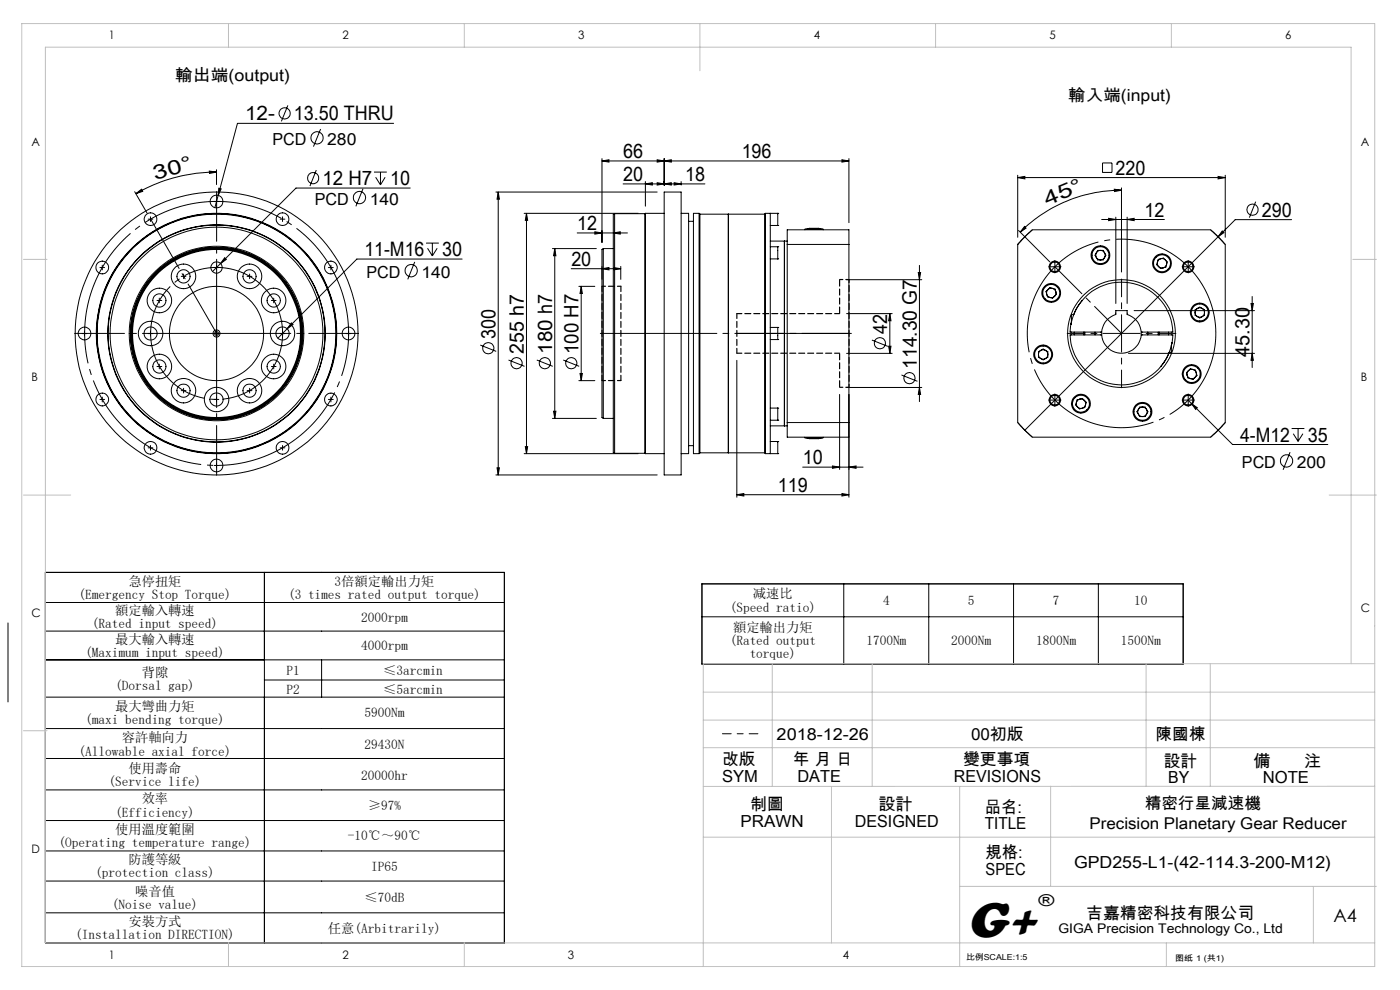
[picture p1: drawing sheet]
<svg xmlns="http://www.w3.org/2000/svg" width="297mm" height="210mm" viewBox="0 0 297 210" stroke-linecap="round" stroke-linejoin="round" font-family="sans-serif">
<g fill="none" stroke="#000" stroke-width=".21">
<path d="M44.4 36.3l1.5 .2-1.5 .3zM45.9 36.5a34.3 34.3 0 0 0-17.1 4.6M45.9 36v3.1M46.4 39.9l.5 .2-.6 1.3zM61.1 22.4l-1.4 3.3M67.1 36.1l-1.3 3.4M68 27.4l-1.5 3.7M79.3 36.5h2.8M79.7 37.6l1 1.6M80.7 36.5v2.7M81.7 37.6l-1 1.6M83.5 26.2h-33.1l-4.1 15.2"/>
<path d="M87 39.9h-24.2l-17.7 17.7M127.7 34.1l1.5-.2v.5zM127.7 33.6v17.8M127.7 34.1h52.4M132.2 39h17.3M136.9 39l1.5-.2v.5zM136.9 38.5v5.2M139.4 33.9l1.5 .2-1.5 .3zM139.4 38.8l1.5 .2-1.5 .3zM140.9 34.1l1.5-.2v.5zM140.9 39l1.5-.2v.5zM140.9 33.6v5.7"/>
<path d="M143 38.8l1.5 .2-1.5 .3zM144.5 38.5v.8M178.6 33.9l1.5 .2-1.5 .3zM180.1 33.6v13.6M215.9 37.7l1.5-.3v.6zM215.9 37.2v13.1M215.9 37.7h44M233.9 34.6h2v2h-2zM237.9 39.9v17.8M258.4 37.4l1.5 .3-1.5 .3zM259.9 37.2v13.1M21.2 56.8h1"/>
<path d="M21.7 56.3v.9M28.6 40.7l2.6 4.5M28.8 41.1l1.2-1 .3 .5zM31.4 46.5h1M31.9 46v1M38.5 58.6h.9M38.9 58.1v1M45.4 56.8h1M45.4 42.7h1M45.9 42.3v.9M45.9 56.3v.9M46.3 41.4l-.7 2.7"/>
<path d="M47.7 54.7l.3 .3-1.2 .9zM52.4 58.6h1M53 58.1v1M59.4 46.5h1M59.9 46v1M69.7 56.8h1M70.2 56.3v.9M77 40l-1.5 3.8M88 55.6l-1.5 3.7M90.4 51.6h2.7M90.7 52.7l1 1.6M91.7 51.6v2.7"/>
<path d="M92.7 52.7l-1 1.6M98 55h-22.3l-14.8 14.7M105.2 40.7h34.2M105.7 40.7l.2 1.6h-.5zM105.7 40.7v60M111.2 45.3h24.2M111.7 45.3l.2 1.4h-.5zM111.7 45.3v50.9M117.2 52.7h9.3M117.7 52.7l.2 1.5h-.5zM117.7 52.7v36.1M121.2 57h10.5"/>
<path d="M122.4 49.4h10.7M126.2 49.2l1.5 .2-1.5 .3zM127.7 57l1.5-.2v.4zM127.7 56.5v2.8M128 52.7v36.1M128 52.7l-.3 .2v35.7l.3 .2M128 52.7h2.1M130.1 49.4l1.5-.2v.5zM130.2 56.8l1.5 .2-1.5 .2zM130.4 45.3v50.9M130.4 45.3l-.3 .1v50.7l.3 .1M130.4 45.3h6.4"/>
<path d="M131.7 56.5v2.8M136.8 45.3v50.9M136.9 45.3v50.9M136.9 45.3h4M136.9 45.3h-.1M140.9 40.7h3.6v60h-3.6zM144.5 45.3h1.6v50.9h-1.6M146.1 46.9h1M148.3 45.3v50.9M148.3 45.3h-1.2v50.9h1.2M148.3 45.3l.2 .1M148.5 45.4v50.7"/>
<path d="M148.5 45.4h13.7M154.5 45.4v50.7M162.2 45.4v50.7M162.4 45.3v50.9M162.4 45.3h2.6M162.4 45.3l-.2 .1M163.4 45.3v50.9M163.4 54.9h1.6M163.4 47.8h1.6M163.4 51.1h3.6M163.4 52.3h1.6M165 47.8h.1"/>
<path d="M165 45.3h.1M165 54.9h.1M165 52.3h.1M165 45.3v2.5M165 52.3v2.6M166.4 51.1v39.2zM167 51.8v-3.1h13.1v3.1M167 51.8h13.1M167 51.8v37.8M170.7 48.6l1-.2h2l.9 .2M170.7 48.6h3.9M170.7 48.6v.1"/>
<path d="M174.6 48.6v.1M179.6 59.3h15.9M180.1 51.8v53.7M194.8 57.8h.5l-.2 1.5zM195.1 56.3v28.9M216.1 48.9l6.6 6.7M216.6 51l2.4-2.3h37.8l.5 .4 2.6 2.7v37.8l-.7 .9-2.4 2.2h-37.8l-1.4-1.2-1.7-1.9v-37.8zM217.3 48l.4 .4-1.3 .8zM219 48.7l-3.1 3.1M223.7 56.6h.2M223.8 56.5v.2M232.9 53.1h1.1l.6 1-.6 1h-1.1l-.6-1z"/>
<path d="M233.7 46.6h13.3M235.2 46.3l1.5 .3-1.5 .2zM236.4 40.1l1.5 .2-1.5 .3zM236.7 46.1v18.3M237.9 40.3a30.5 30.5 0 0 0-21.5 8.9M239.1 46.6l1.5-.3v.5zM239.1 46.1v18.3M245.7 55l1.1-.3 .8 .9-.3 1-1.1 .4-.8-.8zM252 56.6h.2M252.1 56.5v.2M256.8 48.7l1.6 1.5M258.4 50.2l-41 41.1"/>
<path d="M258.4 50.2l1.5 1.6M259.3 49l.3 .3-1.2 .9zM266.4 42.8l-1.4 3.4M274 46.6h-12l-3.6 3.6M17.4 70.8h1.1M17.9 70.2v1.1M31.4 70.8h1M31.9 70.2v1.1M33.3 63.7h1M33.3 77.7h1M33.8 63.2v1M33.8 77.2v1"/>
<path d="M45.4 70.8h1M45.9 70.2v1.1M57.6 63.7h1M57.6 77.7h1M58.1 63.2v1M58.1 77.2v1M59.4 70.8h1M59.9 70.2v1.1M60.9 69.7l-2 2M61.8 68.5l.4 .4-1.3 .8zM73.4 70.8h1M73.9 70.2v1.1"/>
<path d="M101.9 73.2l3.4 1.3M107.9 76.4l3.4 1.3M113.9 76.4l3.4 1.3M119.5 76.4l3.4 1.3M122.8 60.7h3.4M123 79.2h.5l-.2 1.5zM123.3 60.7v20M123.3 60.7l.2 1.6h-.5zM156.3 76.4v29.1M163.4 69.5h1.6M163.4 72h1.6M165 69.5h.1"/>
<path d="M165 72h.1M165 69.5v2.5M179.6 75h9.7M179.6 66.5h9.7M185 72.1l3.3 1.4M188.5 73.4h.5l-.2 1.6zM188.8 66.5l.2 1.5h-.5zM188.8 66.5v8.5M191.2 79.5l3.4 1.4M220.3 74.6l1-.6 1 .6v1.2l-1 .5-1-.5zM222.7 61l1.1 .3 .3 1.1-.8 .8-1.1-.2-.3-1.2zM227.2 68.7l-.2 1.7h6.7"/>
<path d="M227.2 68.7h.1M227.3 68.2l-.1 .5M227.9 70.4v.6M228.9 64.6a11 11 0 0 0-1.7 4.1M228.9 64.6l-1.1 2.1-.5 .1v1.5M229.5 63.8l-.6 .8M229.5 63.8a10.9 10.9 0 0 1 12-3.4 10.9 10.9 0 0 1 7.3 10h-6.7M229.9 70.4v.6M230.1 70.4v.6M232.3 70.4v.6M233.7 70.4a4.4 4.4 0 0 1 3-3.8v-.7h2.4v.7a4.6 4.6 0 0 1 3 3.8M233.7 71h-6.6a10.4 10.4 0 0 0 5.7 9.4 10.9 10.9 0 0 0 15.8-7.7"/>
<path d="M233.7 71a4.2 4.2 0 0 0 4.2 3.9 4.2 4.2 0 0 0 4.2-3.9M233.7 70.4v.6M237.8 70.8h.2M237.9 70.7v.1M239.4 75h26.7M240.6 65.9h25.5M242.1 71h6.6a.95 .95 0 0 1 0 1.1l-.1 .6M242.1 70.4v.6M243.5 70.4v.6M245.7 70.4v.6M245.9 70.4v.6M247.9 70.4v.6"/>
<path d="M248.5 74.7h.1M248.5 74.7h-.5l-.8 1.7-.9 1.3M248.5 73.2v1.5M248.6 72.7l-.1 .6M252.5 78.2l1.1 .3 .3 1.1-.8 .9-1.1-.4-.3-1.1zM253.5 65.7l1-.6 1 .6v1.2l-1 .5-1-.5zM265.4 64.4h.5l-.3 1.5zM265.6 75l.3 1.4h-.5zM265.6 62.9v15.1M21.2 84.7h1M21.7 84.2v1.1M31.4 95h1"/>
<path d="M31.9 94.5v1M38.5 82.9h.9M38.9 82.4v1M45.4 84.7h1M45.4 98.7h1M45.9 84.2v1.1M45.9 98.2v1M52.4 82.9h1M53 82.4v1M59.4 95h1M59.9 94.5v1M69.7 84.7h1"/>
<path d="M70.2 84.2v1.1M105.4 99.2h.5l-.2 1.5zM111.2 96.2h24.2M111.4 94.7h.5l-.2 1.5zM117.2 88.8h9.3M117.4 87.2h.5l-.2 1.6zM122.8 80.7h3.4M128 88.8h2.1M130.4 96.2h6.4M136.8 96.2h.1M136.9 96.2h4M146.1 94.5h1"/>
<path d="M148.5 96.1l-.2 .1M148.5 96.1h13.7M162.2 96.1l.2 .1M162.4 96.2h2.6M163.4 90.3h3.6M163.4 93.7h1.6M163.4 86.6h1.6M163.4 89.1h1.6M165 96.2h.1M165 93.7h.1M165 86.6h.1M165 89.1h.1"/>
<path d="M165 93.7v2.5M165 86.6v2.5M167 89.6h13.1v3.1h-13.1zM170.3 99.1h12.8M170.7 92.8l1 .3h2l.9-.3M170.7 92.8h3.9M170.7 92.7v.1M174.6 92.7v.1M176.6 98.8l1.5 .3-1.5 .2zM178.1 83.7v15.9M179.6 82.2h15.9M180.1 99.1l1.5-.3v.5z"/>
<path d="M195.1 82.2l.2 1.5h-.5zM215.9 89.6l1.5 1.7M217.4 91.3l1.6 1.4M223.7 84.9h.2M223.8 84.8v.2M228.5 84.8l1.1-.3 .8 .8-.3 1.2-1.1 .2-.8-.8zM241.8 86.4h1.1l.6 .9-.6 1.1h-1.1l-.6-1.1zM252 84.9h.2M252.1 84.8v.2M252.1 84.9l.7 .7M252.8 85.6l1.2 .9-.4 .3zM252.8 85.6l8.7 8.7h20.2"/>
<path d="M259.9 89.6l-3.1 3.1M273.7 95.9l-1.5 3.8M274 90.9h2.7M274.4 92l1 1.6M275.4 90.9v2.7M276.4 92l-1 1.6M105.2 100.7h34.2M156.3 104.9l1.5-.2v.5zM156.3 104.9h23.8M178.6 104.7l1.5 .2-1.5 .3zM1.7 132.1v16.8M9.6 121.4h97.4v78.6h-97.4z"/>
<path d="M9.6 127.8h97.4M9.6 133.9h97.4M9.6 140h97.4M56.1 121.4v78.6M68.2 140v7.9M148.9 123.9h102.1v17h-102.1zM148.9 130.8h102.1M179 123.9v17M197 123.9v17M215 123.9v17M233 123.9v17M9.6 147.9h97.4"/>
<path d="M9.6 154.5h97.4M56.1 144.2h50.9M9.6 160.9h97.4M9.6 167.6h97.4M9.6 174.1h97.4M9.6 180.5h97.4M9.6 186.9h97.4M9.6 193.6h97.4"/>
<circle cx="60.4" cy="24.1" r="1.18"/>
<circle cx="66.4" cy="37.8" r="1.19"/>
<circle cx="67.3" cy="29.2" r="1.29"/>
<circle cx="21.7" cy="56.7" r="1.35"/>
<circle cx="31.9" cy="46.5" r="1.35"/>
<circle cx="38.9" cy="58.6" r="2.6"/>
<circle cx="38.9" cy="58.6" r="1.4"/>
<circle cx="45.9" cy="56.7" r="1.2"/>
<circle cx="45.9" cy="42.8" r="1.35"/>
<circle cx="52.9" cy="58.6" r="2.6"/>
<circle cx="52.9" cy="58.6" r="1.4"/>
<circle cx="59.9" cy="46.5" r="1.36"/>
<circle cx="70.2" cy="56.7" r="1.35"/>
<circle cx="76.3" cy="41.9" r="1.3"/>
<circle cx="87.2" cy="57.4" r="1.31"/>
<circle cx="223.8" cy="56.6" r="1.02"/>
<circle cx="223.8" cy="56.6" r="1.21"/>
<circle cx="233.5" cy="54.1" r="1"/>
<circle cx="233.5" cy="54.1" r="1.81"/>
<circle cx="233.5" cy="54.1" r="1.99"/>
<circle cx="246.5" cy="55.9" r="1.8"/>
<circle cx="246.5" cy="55.9" r="1.99"/>
<circle cx="246.5" cy="55.8" r=".99"/>
<circle cx="252.1" cy="56.6" r="1.02"/>
<circle cx="252.1" cy="56.6" r="1.21"/>
<circle cx="265.7" cy="44.5" r="1.19"/>
<circle cx="17.9" cy="70.7" r="1.35"/>
<circle cx="31.9" cy="70.8" r="1.39"/>
<circle cx="31.9" cy="70.7" r="2.6"/>
<circle cx="33.8" cy="63.7" r="2.6"/>
<circle cx="33.8" cy="77.7" r="2.6"/>
<circle cx="33.8" cy="77.7" r="1.4"/>
<circle cx="33.8" cy="63.7" r="1.4"/>
<circle cx="45.9" cy="70.7" r="22.6"/>
<circle cx="45.9" cy="70.7" r=".75"/>
<circle cx="45.9" cy="70.7" r="17.8"/>
<circle cx="45.9" cy="70.8" r=".39"/>
<circle cx="45.9" cy="70.7" r="23.1"/>
<circle cx="45.9" cy="70.7" r="25.3"/>
<circle cx="45.9" cy="70.7" r="23"/>
<circle cx="45.9" cy="70.7" r="18.2"/>
<circle cx="45.9" cy="70.7" r="25.5"/>
<circle cx="45.9" cy="70.7" r="18.5"/>
<circle cx="45.9" cy="70.8" r="18.3"/>
<circle cx="45.9" cy="70.7" r="18"/>
<circle cx="45.9" cy="70.7" r="10"/>
<circle cx="45.9" cy="70.7" r="30"/>
<circle cx="45.9" cy="70.7" r="25.4"/>
<circle cx="58.1" cy="63.7" r="2.61"/>
<circle cx="58.1" cy="77.7" r="2.61"/>
<circle cx="58.1" cy="77.7" r="1.41"/>
<circle cx="58.1" cy="63.7" r="1.41"/>
<circle cx="59.9" cy="70.7" r="1.4"/>
<circle cx="60" cy="70.7" r="2.6"/>
<circle cx="73.9" cy="70.7" r="1.35"/>
<circle cx="103.6" cy="73.9" r="1.19"/>
<circle cx="109.6" cy="77" r="1.19"/>
<circle cx="115.6" cy="77" r="1.19"/>
<circle cx="121.2" cy="77" r="1.19"/>
<circle cx="186.7" cy="72.8" r="1.19"/>
<circle cx="221.3" cy="75.2" r="1.99"/>
<circle cx="221.3" cy="75.2" r=".99"/>
<circle cx="221.3" cy="75.2" r="1.79"/>
<circle cx="223" cy="62.1" r="1.8"/>
<circle cx="223" cy="62.1" r="1.99"/>
<circle cx="223" cy="62.1" r=".99"/>
<circle cx="237.9" cy="70.7" r="11.4"/>
<circle cx="252.8" cy="79.3" r="1.8"/>
<circle cx="252.8" cy="79.3" r="1.01"/>
<circle cx="252.8" cy="79.3" r="2"/>
<circle cx="254.5" cy="66.3" r="1.99"/>
<circle cx="254.5" cy="66.3" r="1.8"/>
<circle cx="254.5" cy="66.3" r=".99"/>
<circle cx="21.7" cy="84.7" r="1.35"/>
<circle cx="32" cy="95" r="1.34"/>
<circle cx="38.9" cy="82.9" r="2.6"/>
<circle cx="38.9" cy="82.9" r="1.4"/>
<circle cx="45.9" cy="84.7" r="1.41"/>
<circle cx="45.9" cy="98.8" r="1.36"/>
<circle cx="45.9" cy="84.7" r="2.6"/>
<circle cx="52.9" cy="82.9" r="2.6"/>
<circle cx="52.9" cy="82.9" r="1.4"/>
<circle cx="59.9" cy="95" r="1.35"/>
<circle cx="70.2" cy="84.7" r="1.35"/>
<circle cx="192.9" cy="80.2" r="1.19"/>
<circle cx="223.8" cy="84.9" r="1.02"/>
<circle cx="223.8" cy="84.9" r="1.21"/>
<circle cx="229.3" cy="85.6" r="1.79"/>
<circle cx="229.3" cy="85.6" r=".99"/>
<circle cx="229.3" cy="85.6" r="2"/>
<circle cx="242.4" cy="87.4" r="1.8"/>
<circle cx="242.4" cy="87.3" r="2"/>
<circle cx="242.4" cy="87.4" r="1"/>
<circle cx="252.1" cy="84.9" r="1.02"/>
<circle cx="252.1" cy="84.9" r="1.21"/>
<circle cx="272.9" cy="97.8" r="1.31"/>
</g>
<path d="M72.7 62.5a28 28 0 0 0-46.9-11.2 28 28 0 0 0 12.9 46.5 28 28 0 0 0 34.4-33.8l-.4-1.5" fill="none" stroke="#000" stroke-width=".21" stroke-dasharray="30.5 1.3 1.3 1.3" stroke-dashoffset="13" stroke-linecap="butt"/>
<path d="M59.3 66.6a14 14 0 0 0-23.3-5.7 14 14 0 0 0 6.1 23.3 14 14 0 0 0 17.5-16.5l-.3-1.1" fill="none" stroke="#000" stroke-width=".21" stroke-dasharray="30.5 1.3 1.3 1.3" stroke-dashoffset="5.6" stroke-linecap="butt"/>
<path d="M257.1 64.9a20 20 0 0 0-33.5-8.1 20 20 0 0 0 9 33.2 20 20 0 0 0 24.8-23.9l-.3-1.2" fill="none" stroke="#000" stroke-width=".21" stroke-dasharray="30.5 1.3 1.3 1.3" stroke-dashoffset="3.8" stroke-linecap="butt"/>
<path d="M45.8 70.7h-29.9M46 70.5v-29.9M46 70.9v29.9M46.2 70.7h29.9" fill="none" stroke="#000" stroke-width=".21" stroke-dasharray="30.5 1.3 1.3 1.3" stroke-dashoffset="15"/>
<g fill="none" stroke="#000" stroke-width=".21" stroke-dasharray="30.5 1.3 1.3 1.3">
<path d="M223.6 56.6h-1.1M223.8 56.4v-1.1M223.8 56.8v1.1M224 56.6h1.1M251.9 56.6h-1.1M252.1 56.4v-1.1M252.1 56.8v1.1M252.3 56.6h1.1M223.6 84.9h-1.1M223.8 84.7v-1.1M223.8 85.1v1.1M224 84.9h1.1"/>
<path d="M251.9 84.9h-1.1M252.1 84.7v-1.1M252.1 85.1v1.1M252.3 84.9h1.1"/>
</g>
<path d="M237.7 70.7h-11.3M237.9 70.5v-11.3M237.9 70.9v11.4M238.1 70.7h11.4" fill="none" stroke="#000" stroke-width=".21" stroke-dasharray="30.5 1.3 1.3 1.3" stroke-dashoffset="26.7"/>
<path d="M127.4 70.7h53.2" fill="none" stroke="#000" stroke-width=".21" stroke-dasharray="30.5 1.3 1.3 1.3" stroke-dashoffset="5.8"/>
<path d="M32 46.5l14 24.2" fill="none" stroke="#000" stroke-width=".21" stroke-dasharray="30.5 1.3 1.3 1.3" stroke-dashoffset="18.4"/>
<path d="M223.8 56.6l14.1 14.1" fill="none" stroke="#000" stroke-width=".21" stroke-dasharray="30.5 1.3 1.3 1.3" stroke-dashoffset="22.4"/>
<path d="M153.3 155.6h7.5" fill="none" stroke="#000" stroke-width=".21" stroke-dasharray="30.5 1.3 1.3 1.3" stroke-dashoffset="28.6"/>
<path d="M156.3 70.7h23.8" fill="none" stroke="#000" stroke-width=".21" stroke-dasharray="30.5 1.3 1.3 1.3" stroke-dashoffset="20.5"/>
<path d="M178.1 59.3v7.2M178.1 74.9v7.3" fill="none" stroke="#000" stroke-width=".25" stroke-dasharray="1.3 .6" stroke-dashoffset="-.1"/>
<path d="M178.1 59.3h2M180.1 59.3v22.9M178.1 82.2h2" fill="none" stroke="#000" stroke-width=".25" stroke-dasharray="1.3 .6" stroke-dashoffset=".6"/>
<path d="M127.7 60.7v20M131.7 60.7v20M156.3 66.5h21.8M156.3 66.5v8.4M156.3 74.9h21.8" fill="none" stroke="#000" stroke-width=".25" stroke-dasharray="1.3 .6" stroke-dashoffset=".2"/>
<path d="M127.7 60.7h4M127.7 80.7h4" fill="none" stroke="#000" stroke-width=".25" stroke-dasharray="1.3 .6" stroke-dashoffset=".5"/>
<g fill="none" stroke="#c0c0c0" stroke-width=".21">
<path d="M4.6 5h287v200h-287zM48.5 5v5M98.5 5v5M148.5 5v10M198.5 5v5M248.5 5v5M5 55h5M287 55h5M5 105h10M282 105h10M5 155h5M149.2 152.7h142.4"/>
<path d="M149.2 146.8h142.4M149.2 158.6h142.4M163.8 140.8v26M185 140.8v26M243.1 140.8v26M256.8 140.8v26M286.6 140.8v-130.8h-277v190h282M291.6 140.8h-142.4v64.2M149.2 177.6h142.4M176.4 166.8v33.2M203.6 166.8v38.2M222.9 166.8v21.2"/>
<path d="M291.6 166.8h-142.4M203.6 188h88.4M278.6 188v12M48.5 200v5M98.5 200v5M247.4 200v5"/>
</g>
<g fill="#000">
<path d="M44.4 36.3l1.5 .2-1.5 .3zM28.8 41.1l1.2-1 .3 .5z"/>
<path d="M127.7 34.1l1.5-.2v.5zM139.4 33.9l1.5 .2-1.5 .3zM140.9 34.1l1.5-.2v.5zM178.6 33.9l1.5 .2-1.5 .3zM136.9 39l1.5-.2v.5zM139.4 38.8l1.5 .2-1.5 .3zM140.9 39l1.5-.2v.5zM143 38.8l1.5 .2-1.5 .3zM126.2 49.2l1.5 .2-1.5 .3zM130.1 49.4l1.5-.2v.5zM46.4 39.9l-.1 1.5 .6-1.3zM47.7 54.7l-.9 1.2 1.2-.9zM61.8 68.5l-.9 1.2 1.3-.8zM215.9 37.7l1.5-.3v.6zM258.4 37.4l1.5 .3-1.5 .3zM259.3 49l-.9 1.2 1.2-.9zM252.8 85.6l.8 1.2 .4-.3z"/>
<path d="M117.7 52.7l.2 1.5h-.5zM117.4 87.2h.5l-.2 1.6zM111.7 45.3l.2 1.4h-.5zM111.4 94.7h.5l-.2 1.5zM105.7 40.7l.2 1.6h-.5zM105.4 99.2h.5l-.2 1.5zM265.4 64.4h.5l-.3 1.5zM265.6 75l.3 1.4h-.5z"/>
<path d="M194.8 57.8h.5l-.2 1.5zM195.1 82.2l.2 1.5h-.5zM123.3 60.7l.2 1.6h-.5zM123 79.2h.5l-.2 1.5z"/>
<path d="M236.4 40.1l1.5 .2-1.5 .3zM217.3 48l.4 .4-1.3 .8z"/>
<path d="M239.1 46.6l1.5-.3v.5zM235.2 46.3l1.5 .3-1.5 .2z"/>
<path d="M188.5 73.4h.5l-.2 1.6zM188.8 66.5l.2 1.5h-.5z"/>
<path d="M176.6 98.8l1.5 .3-1.5 .2zM180.1 99.1l1.5-.3v.5z"/>
<path d="M156.3 104.9l1.5-.2v.5zM178.6 104.7l1.5 .2-1.5 .3zM127.7 57l1.5-.2v.4zM130.2 56.8l1.5 .2-1.5 .2z"/>
</g>
<text font-size="11" x="205.1" y="198.7">G+</text>
<g font-size="4.2">
<text x="52" y="25.6">12-</text>
<text x="62.4" y="25.6">13.50 THRU</text>
<text x="132.2" y="33.5">66</text>
<text x="157.3" y="33.5">196</text>
<text x="32.8" y="38.2" transform="rotate(-15 32.8 38.2)">3 0 °</text>
<text x="68.4" y="39.3">12 H7</text>
<text x="82.8" y="39.3">10</text>
<text x="132.2" y="38.4">20</text>
<text x="145.3" y="38.4">18</text>
<text x="236.7" y="37.1">220</text>
<text x="222.2" y="43.7" transform="rotate(-23 222.2 43.7)">4 5 °</text>
<text x="242.8" y="45.9">12</text>
<text x="267.7" y="46">290</text>
<text x="122.5" y="48.8">12</text>
<text x="77.3" y="54.4">11-M16</text>
<text x="93.8" y="54.4">30</text>
<text x="121.2" y="56.4">20</text>
<text x="105.1" y="71.9" transform="rotate(-90 105.1 71.9)">300</text>
<text x="188.2" y="70.8" transform="rotate(-90 188.2 70.8)">42</text>
<text x="111.1" y="75.1" transform="rotate(-90 111.1 75.1)">255 h7</text>
<text x="117.1" y="75.1" transform="rotate(-90 117.1 75.1)">180 h7</text>
<text x="122.7" y="75.1" transform="rotate(-90 122.7 75.1)">100 H7</text>
<text x="265" y="75.7" transform="rotate(-90 265 75.7)">45.30</text>
<text x="194.5" y="78.2" transform="rotate(-90 194.5 78.2)">114.30 G7</text>
<text x="263.1" y="93.7">4-M12</text>
<text x="277.5" y="93.7">35</text>
<text x="170.3" y="98.5">10</text>
<text x="165" y="104.3">119</text>
</g>
<text font-size="3.9" x="282.9" y="195.5">A4</text>
<g font-size="3.5">
<text x="37.1" y="17.2">輸出端(output)</text>
<text x="226.6" y="21.4">輸入端(input)</text>
<text x="57.8" y="30.7">PCD</text>
<text x="69.4" y="30.7">280</text>
<text x="66.8" y="43.4">PCD</text>
<text x="78.4" y="43.4">140</text>
<text x="77.8" y="58.9">PCD</text>
<text x="89.4" y="58.9">140</text>
<text x="263.5" y="99.2">PCD</text>
<text x="275.1" y="99.2">200</text>
<text x="164.8" y="157">2018-12-26</text>
<text x="206" y="157">00初版</text>
<text x="245.2" y="157">陳國棟</text>
<text x="153.2" y="162.3">改版</text>
<text x="153.2" y="165.8">SYM</text>
<text x="168.2" y="162.3">年 月 日</text>
<text x="169.2" y="165.8">DATE</text>
<text x="202.4" y="165.8">REVISIONS</text>
<text x="204.3" y="162.3">變更事項</text>
<text x="246.9" y="162.6">設計</text>
<text x="247.9" y="166.1">BY</text>
<text x="265.9" y="162.6">備</text>
<text x="267.9" y="166.1">NOTE</text>
<text x="276.6" y="162.6">注</text>
<text x="159.1" y="171.9">制圖</text>
<text x="186.4" y="171.9">設計</text>
<text x="208.9" y="172.4">品名:</text>
<text x="157.1" y="175.4">PRAWN</text>
<text x="181.3" y="175.4">DESIGNED</text>
<text x="208.9" y="175.9">TITLE</text>
<text x="209.1" y="182.1">規格:</text>
<text x="209.1" y="185.6">SPEC</text>
<text x="227.8" y="184.2">GPD255-L1-(42-114.3-200-M12)</text>
<text x="220.3" y="192.2">®</text>
<text x="230.5" y="194.8">吉嘉精密科技有限公司</text>
</g>
<g font-size="3.4">
<text x="242.9" y="171.6">精密行星減速機</text>
<text x="231.1" y="175.9">Precision Planetary Gear Reducer</text>
</g>
<g font-size="2.8">
<text x="27.2" y="124.2">急停扭矩</text>
<text x="71" y="124.2">3倍額定輸出力矩</text>
<text x="16.7" y="127">(Emergency Stop Torque)</text>
<text x="24.4" y="130.4">額定輸入轉速</text>
<text x="61.1" y="127">(3 times rated output torque)</text>
<text x="76.6" y="131.8">2000rpm</text>
<text x="154.8" y="129.8">(Speed ratio)</text>
<text x="159.7" y="126.9">减速比</text>
<text x="187.3" y="128.3">4</text>
<text x="205.3" y="128.3">5</text>
<text x="223.3" y="128.3">7</text>
<text x="240.6" y="128.3">10</text>
<text x="19.5" y="133.3">(Rated input speed)</text>
<text x="24.4" y="136.5">最大輸入轉速</text>
<text x="76.6" y="137.9">4000rpm</text>
<text x="154.8" y="136.8">(Rated output</text>
<text x="155.5" y="134">額定輸出力矩</text>
<text x="183.8" y="136.8">1700Nm</text>
<text x="201.8" y="136.8">2000Nm</text>
<text x="219.8" y="136.8">1800Nm</text>
<text x="237.8" y="136.8">1500Nm</text>
<text x="18.1" y="139.3">(Maximum input speed)</text>
<text x="30.1" y="143.5">背隙</text>
<text x="60.8" y="143.1">P1</text>
<text x="81.3" y="143.1">≤3arcmin</text>
<text x="159" y="139.7">torque)</text>
<text x="24.4" y="146.3">(Dorsal gap)</text>
<text x="60.8" y="147.2">P2</text>
<text x="81.3" y="147.2">≤5arcmin</text>
<text x="18.1" y="153.6">(maxi bending torque)</text>
<text x="24.4" y="150.8">最大彎曲力矩</text>
<text x="77.3" y="152.2">5900Nm</text>
<text x="16.7" y="160.3">(Allowable axial force)</text>
<text x="25.8" y="157.5">容許軸向力</text>
<text x="77.3" y="158.9">29430N</text>
<text x="23" y="166.8">(Service life)</text>
<text x="27.2" y="164">使用壽命</text>
<text x="76.6" y="165.4">20000hr</text>
<text x="24.4" y="173.2">(Efficiency)</text>
<text x="30.1" y="170.4">效率</text>
<text x="78" y="171.8">≥97%</text>
<text x="12.4" y="179.7">(Operating temperature range)</text>
<text x="24.4" y="176.9">使用溫度範圍</text>
<text x="73.8" y="178.3">-10℃～90℃</text>
<text x="27.2" y="183.3">防護等級</text>
<text x="78.7" y="184.7">IP65</text>
<text x="20.2" y="186.1">(protection class)</text>
<text x="28.7" y="190">噪音值</text>
<text x="77.3" y="191.4">≤70dB</text>
<text x="23.7" y="192.8">(Noise value)</text>
<text x="27.2" y="196.4">安裝方式</text>
<text x="69.6" y="197.8">任意(Arbitrarily)</text>
<text x="224.5" y="197.8">GIGA Precision Technology Co., Ltd</text>
<text x="16" y="199.2">(Installation DIRECTION)</text>
</g>
<g font-size="2.5">
<text x="23.1" y="8.4">1</text>
<text x="72.7" y="8.4">2</text>
<text x="122.7" y="8.4">3</text>
<text x="172.7" y="8.4">4</text>
<text x="222.7" y="8.4">5</text>
<text x="272.7" y="8.4">6</text>
<text x="6.7" y="30.9">A</text>
<text x="288.7" y="30.9">A</text>
<text x="6.7" y="80.9">B</text>
<text x="288.7" y="80.9">B</text>
<text x="6.7" y="130.9">C</text>
<text x="288.7" y="129.9">C</text>
<text x="6.7" y="180.9">D</text>
<text x="23.1" y="203.4">1</text>
<text x="72.7" y="203.4">2</text>
<text x="120.5" y="203.4">3</text>
<text x="178.8" y="203.4">4</text>
</g>
<g font-size="1.7">
<text x="204.9" y="203.7">比例SCALE:1:5</text>
<text x="249.3" y="203.8">图纸 1 (共1)</text>
</g>
</svg>
